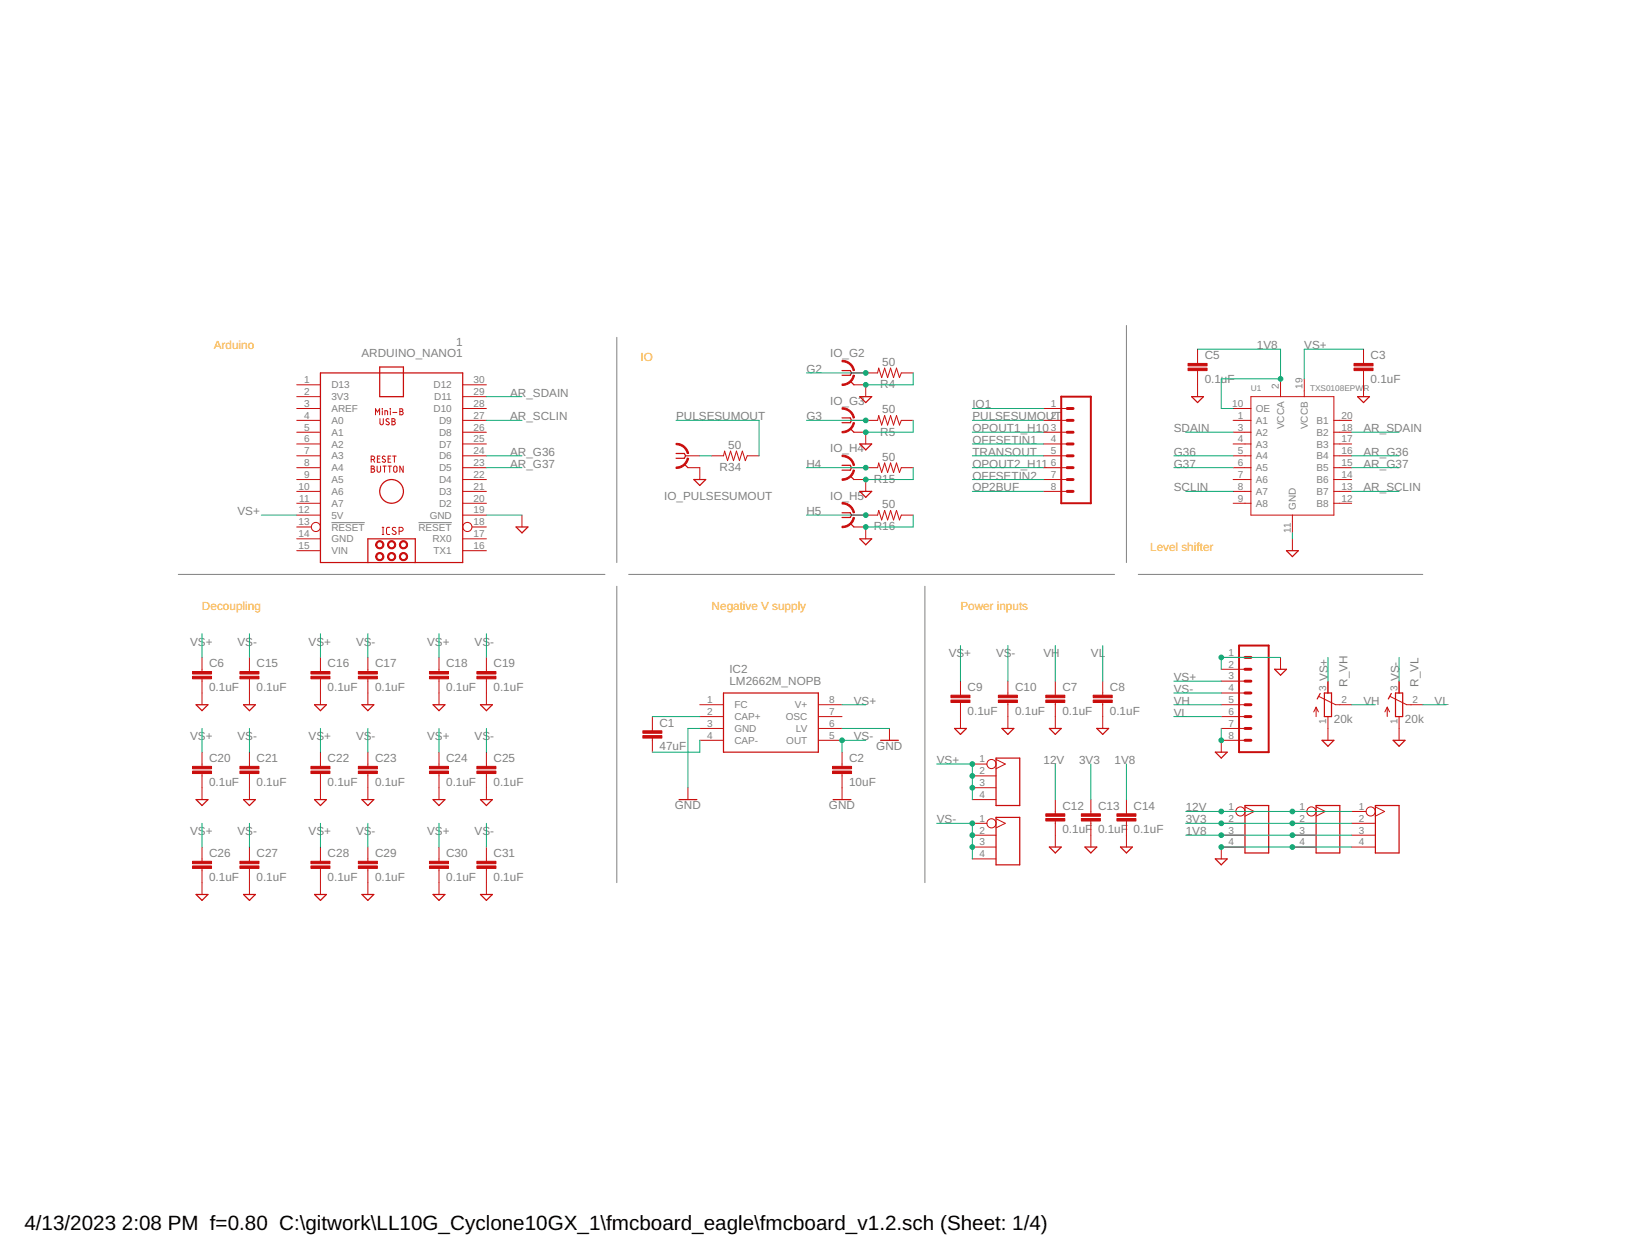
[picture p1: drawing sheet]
<svg xmlns="http://www.w3.org/2000/svg" width="279mm" height="216mm" viewBox="0 0 279 216" stroke-linecap="round" stroke-linejoin="round" font-family="sans-serif">
<path d="M105.7 57.8v38.6M193.1 55.8v40.6M30.6 98.4h73.1M56.8 89.6h5.7M71.7 89.6h5.7M107.8 98.4h83.3M195.1 98.4h48.8M105.7 100.5v50.7M158.5 100.5v50.7" fill="none" stroke="#808080" stroke-width=".17"/>
<g fill="none" stroke="#c90d0c" stroke-width=".21">
<path d="M54.9 63.9h24.4v32.5h-24.4zM65.1 62.9h4.1v5.1h-4.1zM115.9 77.7h1.4l.2 .4-.2 .4h-1.4M117.3 79.5l.6 .6M144.3 63.5h1.5l.1 .4-.1 .4h-1.5M144.3 71.6h1.5l.1 .4-.1 .4h-1.5M144.3 79.7h1.5l.1 .4-.1 .5h-1.5M145.8 65.3l.6 .6M145.8 73.4l.6 .7M147.4 68h2l-1 1zM147.4 76.1h2l-1 1zM204.3 68h2l-1 1z"/>
<path d="M232.7 68h2l-1 1zM63.1 96.4v-4.1h8.1v4.1M88.5 90.3h2l-1 1zM118.9 82.2h2.1l-1 1zM144.3 87.9h1.5l.1 .4-.1 .4h-1.5M145.8 81.6l.6 .6M145.8 89.7l.6 .6M147.4 92.3h2l-1 1zM147.4 84.2h2l-1 1zM220.5 94.4h2l-1 1zM124 118.7h16.3v10.2h-16.3zM218.5 114.7h2l-1 1z"/>
<path d="M226.3 118.8l-.5 1M227 118.7h1.2v4.1h-1.2zM238.5 118.8l-.5 1M239.2 118.7h1.2v4.1h-1.2zM33.6 137h2l-1 1zM33.6 120.8h2l-1 1zM41.7 137h2.1l-1 1zM41.7 120.8h2.1l-1 1zM53.9 137h2l-1 1zM53.9 120.8h2l-1 1zM62 137h2.1l-1 1zM62 120.8h2.1l-1 1z"/>
<path d="M74.2 137h2.1l-1.1 1zM74.2 120.8h2.1l-1.1 1zM82.4 137h2l-1 1zM82.4 120.8h2l-1 1zM116.4 137h3M142.8 137h3.1M150.9 126.9h3.1M163.6 124.8h2.1l-1.1 1zM170.7 129.9h4.1v8.1h-4.1zM171.7 124.8h2.1l-1 1zM179.9 124.8h2l-1 1zM188 124.8h2l-1 1z"/>
<path d="M208.3 128.9h2.1l-1.1 1zM213.4 138h4.1v8.2h-4.1zM225.6 138h4.1v8.2h-4.1zM226.6 126.9h2l-1 1zM235.8 138h4v8.2h-4zM238.8 126.9h2l-1 1zM33.6 153.3h2l-1 1zM41.7 153.3h2.1l-1 1zM53.9 153.3h2l-1 1zM62 153.3h2.1l-1 1zM74.2 153.3h2.1l-1.1 1zM82.4 153.3h2l-1 1z"/>
<path d="M170.7 140.1h4.1v8.1h-4.1zM179.9 145.1h2l-1 1.1zM186 145.1h2l-1 1.1zM192.1 145.1h2l-1 1.1zM208.3 147.2h2.1l-1.1 1z"/>
<circle cx="67.1" cy="84.2" r="2.03"/>
</g>
<g fill="none" stroke="#c90d0c" stroke-width=".17">
<path d="M205.3 59.8v2.5M233.7 59.8v2.5M50.9 70h4M50.9 72h4M50.9 74.1h4M50.9 76.1h4M50.9 78.1h4M50.9 68h4M50.9 65.9h4M63.6 78.7l.6-.1v-.3l-.6-.2v1.1M63.6 79.9l.5 .1v.2l-.2 .1 .3 .3-.1 .3h-.5zM64 78.7l.2 .5"/>
<path d="M64.4 71.1v-1.1l.3 .6 .4-.6v1.1M64.6 79.9l.1 .9 .2 .1 .3-.1v-.9M64.7 78.6h.3M65.1 71.7l.1 .9 .1 .2 .4-.2v-.9M65.2 78.1h-.5v1.1h.5M65.5 70h.1M65.5 70.4v.7M65.6 79.9h.6M65.9 79.9v1M66 71.1v-.7l.4 .1v.6M66 78.3l-.2-.2-.3 .3 .1 .2 .4 .2a.29 .29 0 0 1-.1 .4 .29 .29 0 0 1-.4-.1M66.5 78.6h.4"/>
<path d="M66.5 79.9h.6M66.7 71.8l-.3-.1-.2 .3 .4 .3a.29 .29 0 0 1 0 .5 .29 .29 0 0 1-.5-.2M66.8 79.9v1M66.9 70h.1M66.9 70.4v.7M67 78.1h-.5v1.1h.5M67.2 71.7l.5 .2v.2l-.2 .1 .3 .2-.2 .4h-.4zM67.2 72.2h.3M67.3 78.1h.6M67.3 70.7h.7M67.6 79.9h.2l.2 .1v.8l-.2 .1-.3-.1zM67.6 78.1v1.1"/>
<path d="M68.5 70l.5 .1v.3l-.2 .1 .3 .2-.1 .4h-.5zM68.5 70.5h.3M69.1 79.9v1l-.6-1v1M79.3 70h4.1M79.3 72h4.1M79.3 74.1h4.1M79.3 76.1h4.1M79.3 78.1h4.1M79.3 68h4.1M79.3 65.9h4.1M117.5 78.1h2.5M122 78.1h2l.2-.8 .5 1.6 .5-1.6 .5 1.6 .5-1.6 .5 1.6 .6-1.6 .5 1.6 .3-.8h2"/>
<path d="M145.9 72h4.5l.2-.8 .5 1.6 .5-1.6 .5 1.6 .6-1.6 .5 1.6 .5-1.6 .5 1.6 .3-.8h2M145.9 63.9h4.5l.2-.8 .5 1.6 .5-1.6 .5 1.6 .6-1.6 .5 1.6 .5-1.6 .5 1.6 .3-.8h2M146.4 74.1h2v2M146.4 65.9h2v2.1M178.9 70h4M178.9 72h4M178.9 74.1h4M178.9 76.1h4M178.9 78.1h4M205.3 63.5v4.5M211.4 70h3M211.4 72h3"/>
<path d="M211.4 74.1h3M211.4 76.1h3M211.4 78.1h3M214.4 68h14.2v20.3h-14.2zM219.5 64.9v3.1M223.6 64.9v3.1M228.6 72h3.1M228.6 74.1h3.1M228.6 76.1h3.1M228.6 78.1h3.1M233.7 63.5v4.5M50.9 80.1h4"/>
<path d="M50.9 82.2h4M50.9 84.2h4M50.9 86.2h4M50.9 88.3h4M50.9 94.4h4M50.9 92.3h4M50.9 90.3h2.5M63.6 80.3h.3M65.5 91.6h.3M65.5 90.4h.3M65.7 90.4v1.2M66.8 90.4h-.4l-.1 .2v.8l.1 .2h.4"/>
<path d="M67.8 90.4h-.4l-.2 .2 .6 .5a.3 .3 0 0 1 0 .4 .3 .3 0 0 1-.5 0l-.1-.1M68.4 91h.5a.33 .33 0 0 0 .2-.4 .33 .33 0 0 0-.3-.2h-.4v1.2M79.3 80.1h4.1M79.3 82.2h4.1M79.3 84.2h4.1M79.3 86.2h4.1M79.3 88.3h4.1M79.3 94.4h4.1M79.3 92.3h4.1M80.9 90.3h2.5M89.5 88.3v2M117.9 80.1h2.1v2.1"/>
<path d="M145.9 80.1h4.5l.2-.8 .5 1.7 .5-1.7 .5 1.7 .6-1.7 .5 1.7 .5-1.7 .5 1.7 .3-.9h2M145.9 88.3h4.5l.2-.8 .5 1.6 .5-1.6 .5 1.6 .6-1.6 .5 1.6 .5-1.6 .5 1.6 .3-.8h2M146.4 82.2h2v2M146.4 90.3h2v2M178.9 80.1h4M178.9 82.2h4M178.9 84.2h4M211.4 80.1h3M211.4 82.2h3M211.4 84.2h3M211.4 86.2h3M221.5 88.3v3"/>
<path d="M221.5 92.3v2.1M228.6 80.1h3.1M228.6 82.2h3.1M228.6 84.2h3.1M228.6 86.2h3.1M34.6 112.6v2.5M34.6 116.3v4.5M42.8 112.6v2.5M42.8 116.3v4.5M54.9 112.6v2.5M54.9 116.3v4.5M63.1 112.6v2.5"/>
<path d="M63.1 116.3v4.5M75.2 112.6v2.5M75.2 116.3v4.5M83.4 112.6v2.5M83.4 116.3v4.5M164.6 116.7v2.4M172.8 116.7v2.4M180.9 116.7v2.4M189 116.7v2.4M209.3 112.6h4.1M209.3 114.7h4.1M209.3 116.7h4.1"/>
<path d="M209.3 118.7h4.1M219.5 112.6v2.1M226.1 119.4l2.8 1.4h2.8M227.6 116.7v2M238.3 119.4l2.8 1.4h2.8M239.8 116.7v2M34.6 128.9v2.4M34.6 132.5v4.5M42.8 128.9v2.4M42.8 132.5v4.5M54.9 128.9v2.4M54.9 132.5v4.5"/>
<path d="M63.1 128.9v2.4M63.1 132.5v4.5M75.2 128.9v2.4M75.2 132.5v4.5M83.4 128.9v2.4M83.4 132.5v4.5M111.8 122.8v2.4M111.8 126.4v2.5M117.9 135v2M120 120.8h4M120 122.8h4M120 124.8h4"/>
<path d="M120 126.9h4M140.3 120.8h4M140.3 122.8h4M140.3 124.8h4M140.3 126.9h4M144.3 128.9v2.4M144.3 132.5v4.5M152.5 124.8v2.1M164.6 120.4v4.4M166.7 130.9h2.5M166.7 132.9h4M166.7 135h4"/>
<path d="M166.7 137h4M170.7 130.1l1.6 .8-1.6 .8M172.8 120.4v4.4M180.9 120.4v4.4M180.9 137v2.4M187 137v2.4M189 120.4v4.4M193.1 137v2.4M209.3 139h2.5M209.3 120.8h4.1M209.3 122.8h4.1M209.3 124.8h4.1"/>
<path d="M213.4 126.9h-4.1v2M213.4 138.3l1.6 .7-1.6 .8M221.5 139h2.5M225.6 138.3l1.6 .7-1.6 .8M225.6 121.2v1.6M225.6 121.2l-.4 .8M225.6 121.2l.4 .8M227.6 122.8v4.1M231.7 139h2.5M235.8 138.3l1.5 .7-1.5 .8M237.8 121.2v1.6M237.8 121.2l-.4 .8"/>
<path d="M237.8 121.2l.4 .8M239.8 122.8v4.1M34.6 145.1v2.5M34.6 148.8v4.5M42.8 145.1v2.5M42.8 148.8v4.5M54.9 145.1v2.5M54.9 148.8v4.5M63.1 145.1v2.5M63.1 148.8v4.5M75.2 145.1v2.5M75.2 148.8v4.5"/>
<path d="M83.4 145.1v2.5M83.4 148.8v4.5M166.7 141.1h2.5M166.7 143.1h4M166.7 145.1h4M166.7 147.2h4M170.7 140.3l1.6 .8-1.6 .8M180.9 140.7v4.4M187 140.7v4.4M193.1 140.7v4.4M209.3 141.1h4.1M209.3 143.1h4.1"/>
<path d="M213.4 145.1h-4.1v2.1M221.5 141.1h4.1M221.5 143.1h4.1M221.5 145.1h4.1M231.7 141.1h4.1M231.7 143.1h4.1M231.7 145.1h4.1"/>
<circle cx="54.1" cy="90.3" r=".78"/>
<circle cx="80.1" cy="90.3" r=".78"/>
<circle cx="169.9" cy="130.9" r=".78"/>
<circle cx="212.6" cy="139" r=".78"/>
<circle cx="224.8" cy="139" r=".78"/>
<circle cx="234.9" cy="139" r=".78"/>
<circle cx="169.9" cy="141.1" r=".78"/>
</g>
<path d="M181.9 68h5.1v18.2h-5.1zM212.4 110.6h5.1v18.3h-5.1z" fill="none" stroke="#c90d0c" stroke-width=".34"/>
<g fill="none" stroke="#c90d0c" stroke-width=".51">
<path d="M182.9 74.1h1M182.9 72h1M182.9 70h1M182.9 78.1h1M182.9 76.1h1M182.9 80.1h1M182.9 82.2h1M182.9 84.2h1M213.4 116.7h1M213.4 114.7h1M213.4 112.6h1M213.4 118.7h1"/>
<path d="M213.4 120.8h1M213.4 122.8h1M213.4 124.8h1M213.4 126.9h1"/>
</g>
<g fill="#c90d0c" stroke="#c90d0c" stroke-width=".17">
<path d="M110.2 126h3.3v.5h-3.3z"/>
<path d="M110.2 125.2h3.3v.4h-3.3z"/>
<path d="M142.7 132.1h3.3v.4h-3.3z"/>
<path d="M142.7 131.3h3.3v.4h-3.3z"/>
<path d="M232.1 63.1h3.3v.4h-3.3z"/>
<path d="M232.1 62.3h3.3v.4h-3.3z"/>
<path d="M203.6 63.1h3.3v.4h-3.3z"/>
<path d="M203.6 62.3h3.3v.4h-3.3z"/>
<path d="M179.3 120h3.2v.4h-3.2z"/>
<path d="M179.3 119.1h3.2v.4h-3.2z"/>
<path d="M187.4 120h3.2v.4h-3.2z"/>
<path d="M187.4 119.1h3.2v.4h-3.2z"/>
<path d="M163 120h3.3v.4h-3.3z"/>
<path d="M163 119.1h3.3v.4h-3.3z"/>
<path d="M171.1 120h3.3v.4h-3.3z"/>
<path d="M171.1 119.1h3.3v.4h-3.3z"/>
<path d="M179.3 140.3h3.2v.4h-3.2z"/>
<path d="M179.3 139.4h3.2v.5h-3.2z"/>
<path d="M185.4 140.3h3.2v.4h-3.2z"/>
<path d="M185.4 139.4h3.2v.5h-3.2z"/>
<path d="M191.5 140.3h3.2v.4h-3.2z"/>
<path d="M191.5 139.4h3.2v.5h-3.2z"/>
<path d="M33 115.9h3.3v.4h-3.3z"/>
<path d="M33 115.1h3.3v.4h-3.3z"/>
<path d="M41.1 115.9h3.3v.4h-3.3z"/>
<path d="M41.1 115.1h3.3v.4h-3.3z"/>
<path d="M53.3 115.9h3.3v.4h-3.3z"/>
<path d="M53.3 115.1h3.3v.4h-3.3z"/>
<path d="M61.4 115.9h3.3v.4h-3.3z"/>
<path d="M61.4 115.1h3.3v.4h-3.3z"/>
<path d="M73.6 115.9h3.3v.4h-3.3z"/>
<path d="M73.6 115.1h3.3v.4h-3.3z"/>
<path d="M81.7 115.9h3.3v.4h-3.3z"/>
<path d="M81.7 115.1h3.3v.4h-3.3z"/>
<path d="M33 132.1h3.3v.4h-3.3z"/>
<path d="M33 131.3h3.3v.4h-3.3z"/>
<path d="M41.1 132.1h3.3v.4h-3.3z"/>
<path d="M41.1 131.3h3.3v.4h-3.3z"/>
<path d="M53.3 132.1h3.3v.4h-3.3z"/>
<path d="M53.3 131.3h3.3v.4h-3.3z"/>
<path d="M61.4 132.1h3.3v.4h-3.3z"/>
<path d="M61.4 131.3h3.3v.4h-3.3z"/>
<path d="M73.6 132.1h3.3v.4h-3.3z"/>
<path d="M73.6 131.3h3.3v.4h-3.3z"/>
<path d="M81.7 132.1h3.3v.4h-3.3z"/>
<path d="M81.7 131.3h3.3v.4h-3.3z"/>
<path d="M33 148.4h3.3v.4h-3.3z"/>
<path d="M33 147.6h3.3v.4h-3.3z"/>
<path d="M41.1 148.4h3.3v.4h-3.3z"/>
<path d="M41.1 147.6h3.3v.4h-3.3z"/>
<path d="M53.3 148.4h3.3v.4h-3.3z"/>
<path d="M53.3 147.6h3.3v.4h-3.3z"/>
<path d="M61.4 148.4h3.3v.4h-3.3z"/>
<path d="M61.4 147.6h3.3v.4h-3.3z"/>
<path d="M73.6 148.4h3.3v.4h-3.3z"/>
<path d="M73.6 147.6h3.3v.4h-3.3z"/>
<path d="M81.7 148.4h3.3v.4h-3.3z"/>
<path d="M81.7 147.6h3.3v.4h-3.3z"/>
</g>
<g fill="#c90d0c" stroke="#c90d0c" stroke-width=".17">
<path d="M68.6 92.9a.71 .71 0 0 1 1.2 .1 .71 .71 0 0 1-.4 1 .71 .71 0 0 1-.9-.7h.1a.51 .51 0 0 1 .7-.5 .51 .51 0 0 1 .2 .9 .51 .51 0 0 1-.8-.2l-.1-.2h-.1z" fill-rule="evenodd"/>
<path d="M66.6 94.9a.71 .71 0 0 1 1.1 .1 .71 .71 0 0 1-.4 1.1 .71 .71 0 0 1-.9-.7h.2a.51 .51 0 0 1 .7-.5 .51 .51 0 0 1 .2 .8 .51 .51 0 0 1-.8-.2l-.1-.1h-.2z" fill-rule="evenodd"/>
<path d="M64.6 94.9a.71 .71 0 0 1 1.1 .1 .71 .71 0 0 1-.4 1.1 .71 .71 0 0 1-.9-.7h.2a.51 .51 0 0 1 .7-.5 .51 .51 0 0 1 .2 .8 .51 .51 0 0 1-.9-.2v-.1h-.2z" fill-rule="evenodd"/>
<path d="M68.6 94.9a.71 .71 0 0 1 1.2 .1 .71 .71 0 0 1-.4 1.1 .71 .71 0 0 1-.9-.7h.1a.51 .51 0 0 1 .7-.5 .51 .51 0 0 1 .2 .8 .51 .51 0 0 1-.8-.2l-.1-.1h-.1z" fill-rule="evenodd"/>
<path d="M64.6 92.9a.71 .71 0 0 1 1.1 .1 .71 .71 0 0 1-.4 1 .71 .71 0 0 1-.9-.7h.2a.51 .51 0 0 1 .7-.5 .51 .51 0 0 1 .2 .9 .51 .51 0 0 1-.9-.2v-.2h-.2z" fill-rule="evenodd"/>
<path d="M66.6 92.9a.71 .71 0 0 1 1.1 .1 .71 .71 0 0 1-.4 1 .71 .71 0 0 1-.9-.7h.2a.51 .51 0 0 1 .7-.5 .51 .51 0 0 1 .2 .9 .51 .51 0 0 1-.8-.2l-.1-.2h-.2z" fill-rule="evenodd"/>
<path d="M144.3 61.7a2.14 2.14 0 0 1 2.2 1.8h-.3a1.86 1.86 0 0 0-1.9-1.5z" fill-rule="evenodd"/>
<path d="M144.3 65.8a1.93 1.93 0 0 0 1.9-1.5h.3a2.08 2.08 0 0 1-2.2 1.7z" fill-rule="evenodd"/>
<path d="M144.3 69.9a2.14 2.14 0 0 1 2.2 1.7h-.3a1.9 1.9 0 0 0-1.9-1.5z" fill-rule="evenodd"/>
<path d="M144.3 73.9a1.93 1.93 0 0 0 1.9-1.5l.3 .1a2.13 2.13 0 0 1-2.2 1.7z" fill-rule="evenodd"/>
<path d="M144.3 78a2.08 2.08 0 0 1 2.2 1.7l-.3 .1a1.91 1.91 0 0 0-1.9-1.6z" fill-rule="evenodd"/>
<path d="M144.3 82.1a1.92 1.92 0 0 0 1.9-1.6l.3 .1a2.13 2.13 0 0 1-2.2 1.7z" fill-rule="evenodd"/>
<path d="M144.3 86.1a2.08 2.08 0 0 1 2.2 1.7l-.3 .1a1.91 1.91 0 0 0-1.9-1.5z" fill-rule="evenodd"/>
<path d="M144.3 90.2a1.87 1.87 0 0 0 1.9-1.6l.3 .1a2.13 2.13 0 0 1-2.2 1.7z" fill-rule="evenodd"/>
<path d="M115.9 76a2.12 2.12 0 0 1 2.1 1.7h-.2a1.91 1.91 0 0 0-1.9-1.5z" fill-rule="evenodd"/>
<path d="M115.9 80a1.92 1.92 0 0 0 1.9-1.5h.2a2.18 2.18 0 0 1-2.1 1.8z" fill-rule="evenodd"/>
</g>
<g fill="none" stroke="#0dab76" stroke-width=".17">
<path d="M205.3 59.8h14.2v5.1h-10.2v5.1h2.1M233.7 59.8h-10.1v5.1M83.4 78.1h6.1M83.4 68h6.1M83.4 72h6.1M115.9 72h14.2v6.1M120 78.1h2M138.2 72h10.2M138.2 63.9h10.2M156.5 63.9v2h-8.1M156.5 72v2.1h-8.1M166.7 74.1h12.2"/>
<path d="M166.7 70h12.2M166.7 78.1h12.2M166.7 76.1h12.2M166.7 72h12.2M201.2 78.1h10.2M203.2 74.1h8.2M231.7 74.1h8.1M231.7 78.1h8.1M44.8 88.3h6.1M83.4 88.3h6.1M83.4 80.1h6.1M138.2 88.3h10.2"/>
<path d="M138.2 80.1h10.2M156.5 80.1v2.1h-8.1M156.5 88.3v2h-8.1M166.7 82.2h12.2M166.7 84.2h12.2M166.7 80.1h12.2M201.2 80.1h10.2M203.2 84.2h8.2M221.5 91.3v1M231.7 84.2h8.1M231.7 80.1h8.1M34.6 108.6v4"/>
<path d="M42.8 108.6v4M54.9 108.6v4M63.1 108.6v4M75.2 108.6v4M83.4 108.6v4M164.6 110.6v6.1M172.8 110.6v6.1M180.9 110.6v6.1M189 110.6v6.1M201.2 116.7h8.1M201.2 118.7h8.1M219.5 112.6h-10.2v2.1"/>
<path d="M227.6 112.6v4.1M239.8 112.6v4.1M34.6 124.8v4.1M42.8 124.8v4.1M54.9 124.8v4.1M63.1 124.8v4.1M75.2 124.8v4.1M83.4 124.8v4.1M111.8 122.8h8.2M120 124.8h-2.1v10.2M120 126.9v2h-8.2M144.3 124.8h8.2"/>
<path d="M144.3 120.8h4.1M148.4 126.9h-4.1v2M160.6 130.9h6.1v6.1M180.9 130.9v6.1M187 130.9v6.1M193.1 130.9v6.1M201.2 120.8h8.1M201.2 122.8h8.1M203.2 139h28.5M209.3 124.8v2.1M231.7 120.8h4.1M243.9 120.8h4"/>
<path d="M34.6 141.1v4M42.8 141.1v4M54.9 141.1v4M63.1 141.1v4M75.2 141.1v4M83.4 141.1v4M160.6 141.1h6.1v6.1M203.2 143.1h28.5M203.2 141.1h28.5M209.3 145.1h22.4"/>
</g>
<g fill="#0dab76" stroke="#0dab76" stroke-width=".17">
<circle cx="209.3" cy="145.1" r=".4"/>
<circle cx="221.5" cy="145.1" r=".4"/>
<circle cx="148.4" cy="90.3" r=".4"/>
<circle cx="148.4" cy="82.2" r=".4"/>
<circle cx="148.4" cy="74.1" r=".4"/>
<circle cx="148.4" cy="65.9" r=".4"/>
<circle cx="209.3" cy="126.9" r=".4"/>
<circle cx="209.3" cy="112.6" r=".4"/>
<circle cx="221.5" cy="143.1" r=".4"/>
<circle cx="209.3" cy="143.1" r=".4"/>
<circle cx="219.5" cy="64.9" r=".4"/>
<circle cx="221.5" cy="141.1" r=".4"/>
<circle cx="209.3" cy="141.1" r=".4"/>
<circle cx="221.5" cy="139" r=".4"/>
<circle cx="209.3" cy="139" r=".4"/>
<circle cx="166.7" cy="130.9" r=".4"/>
<circle cx="166.7" cy="132.9" r=".4"/>
<circle cx="166.7" cy="135" r=".4"/>
<circle cx="144.3" cy="126.9" r=".4"/>
<circle cx="166.7" cy="141.1" r=".4"/>
<circle cx="166.7" cy="143.1" r=".4"/>
<circle cx="166.7" cy="145.1" r=".4"/>
<circle cx="148.4" cy="88.3" r=".4"/>
<circle cx="148.4" cy="80.1" r=".4"/>
<circle cx="148.4" cy="63.9" r=".4"/>
<circle cx="148.4" cy="72" r=".4"/>
</g>
<g font-size="3.5">
<text x="4.2" y="210.7">4/13/2023</text>
<text x="20.9" y="210.7">2:08 PM f=0.80 C:\gitwork\LL10G_Cyclone10GX_1\fmcboard_eagle\fmcboard_v1.2.sch (Sheet: 1/4)</text>
</g>
<g font-size="2" fill="#ffba08">
<text x="36.7" y="59.8">Arduino</text>
<text x="109.8" y="61.9">IO</text>
<text x="197.1" y="94.4">Level shifter</text>
<text x="34.6" y="104.5">Decoupling</text>
<text x="122" y="104.5">Negative V supply</text>
<text x="164.6" y="104.5">Power inputs</text>
</g>
<g font-size="2" fill="#808080">
<text x="78.2" y="59.2">1</text>
<text x="215.4" y="59.8">1V8</text>
<text x="223.6" y="59.8">VS+</text>
<text x="62" y="61.3">ARDUINO_NANO1</text>
<text x="138.2" y="63.9">G2</text>
<text x="142.3" y="61.3">IO_G2</text>
<text x="151.2" y="62.7">50</text>
<text x="206.5" y="65.6">0.1uF</text>
<text x="206.5" y="61.6">C5</text>
<text x="234.9" y="65.6">0.1uF</text>
<text x="234.9" y="61.6">C3</text>
<text x="87.4" y="68">AR_SDAIN</text>
<text x="142.3" y="69.4">IO_G3</text>
<text x="150.9" y="66.5">R4</text>
<text x="151.2" y="70.8">50</text>
<text x="166.7" y="70">IO1</text>
<text x="87.4" y="72">AR_SCLIN</text>
<text x="115.9" y="72">PULSESUMOUT</text>
<text x="124.8" y="76.9">50</text>
<text x="138.2" y="72">G3</text>
<text x="142.3" y="77.5">IO_H4</text>
<text x="150.9" y="74.6">R5</text>
<text x="166.7" y="76.1">OFFSETIN1</text>
<text x="166.7" y="74.1">OPOUT1_H10</text>
<text x="166.7" y="72">PULSESUMOUT</text>
<text x="201.2" y="74.1">SDAIN</text>
<text x="233.7" y="74.1">AR_SDAIN</text>
<text x="87.4" y="78.1">AR_G36</text>
<text x="87.4" y="80.1">AR_G37</text>
<text x="123.4" y="80.7">R34</text>
<text x="138.2" y="80.1">H4</text>
<text x="149.8" y="82.8">R15</text>
<text x="151.2" y="78.9">50</text>
<text x="166.7" y="78.1">TRANSOUT</text>
<text x="166.7" y="82.2">OFFSETIN2</text>
<text x="166.7" y="80.1">OPOUT2_H11</text>
<text x="201.2" y="78.1">G36</text>
<text x="201.2" y="80.1">G37</text>
<text x="233.7" y="78.1">AR_G36</text>
<text x="233.7" y="80.1">AR_G37</text>
<text x="40.7" y="88.3">VS+</text>
<text x="113.9" y="85.6">IO_PULSESUMOUT</text>
<text x="138.2" y="88.3">H5</text>
<text x="142.3" y="85.6">IO_H5</text>
<text x="151.2" y="87">50</text>
<text x="166.7" y="84.2">OP2BUF</text>
<text x="201.2" y="84.2">SCLIN</text>
<text x="233.7" y="84.2">AR_SCLIN</text>
<text x="149.8" y="90.9">R16</text>
<text x="32.6" y="110.6">VS+</text>
<text x="40.7" y="110.6">VS-</text>
<text x="52.9" y="110.6">VS+</text>
<text x="61" y="110.6">VS-</text>
<text x="73.2" y="110.6">VS+</text>
<text x="81.3" y="110.6">VS-</text>
<text x="162.6" y="112.6">VS+</text>
<text x="170.7" y="112.6">VS-</text>
<text x="178.9" y="112.6">VH</text>
<text x="187" y="112.6">VL</text>
<text x="35.8" y="118.4">0.1uF</text>
<text x="35.8" y="114.4">C6</text>
<text x="44" y="118.4">0.1uF</text>
<text x="44" y="114.4">C15</text>
<text x="56.2" y="118.4">0.1uF</text>
<text x="56.2" y="114.4">C16</text>
<text x="64.3" y="118.4">0.1uF</text>
<text x="64.3" y="114.4">C17</text>
<text x="76.5" y="118.4">0.1uF</text>
<text x="76.5" y="114.4">C18</text>
<text x="84.6" y="118.4">0.1uF</text>
<text x="84.6" y="114.4">C19</text>
<text x="125" y="117.4">LM2662M_NOPB</text>
<text x="125" y="115.4">IC2</text>
<text x="165.9" y="118.4">C9</text>
<text x="174" y="118.4">C10</text>
<text x="182.1" y="118.4">C7</text>
<text x="190.2" y="118.4">C8</text>
<text x="201.2" y="116.7">VS+</text>
<text x="201.2" y="118.7">VS-</text>
<text x="227.6" y="116.7" transform="rotate(-90 227.6 116.7)">VS+</text>
<text x="231" y="117.7" transform="rotate(-90 231 117.7)">R_VH</text>
<text x="239.8" y="116.7" transform="rotate(-90 239.8 116.7)">VS-</text>
<text x="243.2" y="117.7" transform="rotate(-90 243.2 117.7)">R_VL</text>
<text x="113" y="124.5">C1</text>
<text x="146.4" y="120.8">VS+</text>
<text x="165.9" y="122.5">0.1uF</text>
<text x="174" y="122.5">0.1uF</text>
<text x="182.1" y="122.5">0.1uF</text>
<text x="190.2" y="122.5">0.1uF</text>
<text x="201.2" y="122.8">VL</text>
<text x="201.2" y="120.8">VH</text>
<text x="228.6" y="123.8">20k</text>
<text x="233.7" y="120.8">VH</text>
<text x="240.8" y="123.8">20k</text>
<text x="245.9" y="120.8">VL</text>
<text x="32.6" y="126.9">VS+</text>
<text x="35.8" y="130.6">C20</text>
<text x="40.7" y="126.9">VS-</text>
<text x="44" y="130.6">C21</text>
<text x="52.9" y="126.9">VS+</text>
<text x="56.2" y="130.6">C22</text>
<text x="61" y="126.9">VS-</text>
<text x="64.3" y="130.6">C23</text>
<text x="73.2" y="126.9">VS+</text>
<text x="76.5" y="130.6">C24</text>
<text x="81.3" y="126.9">VS-</text>
<text x="84.6" y="130.6">C25</text>
<text x="113" y="128.6">47uF</text>
<text x="145.5" y="130.6">C2</text>
<text x="146.4" y="126.9">VS-</text>
<text x="150.2" y="128.5">GND</text>
<text x="160.6" y="130.9">VS+</text>
<text x="178.9" y="130.9">12</text>
<text x="181.1" y="130.9">V</text>
<text x="185" y="130.9">3V</text>
<text x="187.4" y="130.9">3</text>
<text x="191.1" y="130.9">1V</text>
<text x="193.5" y="130.9">8</text>
<text x="35.8" y="134.7">0.1uF</text>
<text x="44" y="134.7">0.1uF</text>
<text x="56.2" y="134.7">0.1uF</text>
<text x="64.3" y="134.7">0.1uF</text>
<text x="76.5" y="134.7">0.1uF</text>
<text x="84.6" y="134.7">0.1uF</text>
<text x="145.5" y="134.7">10uF</text>
<text x="32.6" y="143.1">VS+</text>
<text x="40.7" y="143.1">VS-</text>
<text x="52.9" y="143.1">VS+</text>
<text x="61" y="143.1">VS-</text>
<text x="73.2" y="143.1">VS+</text>
<text x="81.3" y="143.1">VS-</text>
<text x="115.7" y="138.6">GND</text>
<text x="142.1" y="138.6">GND</text>
<text x="160.6" y="141.1">VS-</text>
<text x="182.1" y="142.8">0.1uF</text>
<text x="182.1" y="138.7">C12</text>
<text x="188.2" y="142.8">0.1uF</text>
<text x="188.2" y="138.7">C13</text>
<text x="194.3" y="142.8">0.1uF</text>
<text x="194.3" y="138.7">C14</text>
<text x="203.2" y="143.1">1V8</text>
<text x="203.2" y="141.1">3V3</text>
<text x="203.2" y="139">12V</text>
<text x="35.8" y="146.9">C26</text>
<text x="44" y="146.9">C27</text>
<text x="56.2" y="146.9">C28</text>
<text x="64.3" y="146.9">C29</text>
<text x="76.5" y="146.9">C30</text>
<text x="84.6" y="146.9">C31</text>
<text x="35.8" y="150.9">0.1uF</text>
<text x="44" y="150.9">0.1uF</text>
<text x="56.2" y="150.9">0.1uF</text>
<text x="64.3" y="150.9">0.1uF</text>
<text x="76.5" y="150.9">0.1uF</text>
<text x="84.6" y="150.9">0.1uF</text>
</g>
<g font-size="1.7" fill="#808080">
<text x="52.1" y="65.6">1</text>
<text x="81.2" y="65.6">30</text>
<text x="52.1" y="67.7">2</text>
<text x="52.1" y="69.7">3</text>
<text x="52.1" y="71.7">4</text>
<text x="56.8" y="66.5">D13</text>
<text x="56.8" y="68.6">3V3</text>
<text x="56.8" y="70.6">AREF</text>
<text x="74.3" y="70.6">D10</text>
<text x="74.3" y="66.5">D12</text>
<text x="74.4" y="68.6">D11</text>
<text x="81.2" y="71.7">27</text>
<text x="81.2" y="69.7">28</text>
<text x="81.2" y="67.7">29</text>
<text x="180.1" y="69.7">1</text>
<text x="180.1" y="71.7">2</text>
<text x="211.2" y="69.7">10</text>
<text x="212.2" y="71.7">1</text>
<text x="215.3" y="70.6">OE</text>
<text x="219.2" y="66.7" transform="rotate(-90 219.2 66.7)">2</text>
<text x="223.3" y="66.7" transform="rotate(-90 223.3 66.7)">19</text>
<text x="229.9" y="71.7">20</text>
<text x="52.1" y="73.8">5</text>
<text x="52.1" y="75.8">6</text>
<text x="52.1" y="77.8">7</text>
<text x="56.8" y="72.6">A0</text>
<text x="56.8" y="74.7">A1</text>
<text x="56.8" y="76.7">A2</text>
<text x="75.3" y="76.7">D7</text>
<text x="75.3" y="74.7">D8</text>
<text x="75.3" y="72.6">D9</text>
<text x="81.2" y="77.8">24</text>
<text x="81.2" y="75.8">25</text>
<text x="81.2" y="73.8">26</text>
<text x="180.1" y="73.8">3</text>
<text x="180.1" y="75.8">4</text>
<text x="180.1" y="77.8">5</text>
<text x="212.2" y="73.8">3</text>
<text x="212.2" y="75.8">4</text>
<text x="212.2" y="77.8">5</text>
<text x="215.3" y="72.6">A1</text>
<text x="215.3" y="74.7">A2</text>
<text x="215.3" y="76.7">A3</text>
<text x="220.1" y="73.6" transform="rotate(-90 220.1 73.6)">VCCA</text>
<text x="224.2" y="73.6" transform="rotate(-90 224.2 73.6)">VCCB</text>
<text x="225.7" y="76.7">B3</text>
<text x="225.7" y="74.7">B2</text>
<text x="225.7" y="72.6">B1</text>
<text x="229.9" y="77.8">16</text>
<text x="229.9" y="75.8">17</text>
<text x="229.9" y="73.8">18</text>
<text x="51.2" y="83.9">10</text>
<text x="52.1" y="79.9">8</text>
<text x="52.1" y="81.9">9</text>
<text x="56.8" y="78.7">A3</text>
<text x="56.8" y="80.8">A4</text>
<text x="56.8" y="82.8">A5</text>
<text x="75.3" y="82.8">D4</text>
<text x="75.3" y="80.8">D5</text>
<text x="75.3" y="78.7">D6</text>
<text x="81.2" y="83.9">21</text>
<text x="81.2" y="81.9">22</text>
<text x="81.2" y="79.9">23</text>
<text x="180.1" y="79.9">6</text>
<text x="180.1" y="81.9">7</text>
<text x="180.1" y="83.9">8</text>
<text x="212.2" y="79.9">6</text>
<text x="212.2" y="81.9">7</text>
<text x="212.2" y="83.9">8</text>
<text x="215.3" y="78.7">A4</text>
<text x="215.3" y="80.8">A5</text>
<text x="215.3" y="82.8">A6</text>
<text x="225.7" y="82.8">B6</text>
<text x="225.7" y="80.8">B5</text>
<text x="225.7" y="78.7">B4</text>
<text x="229.9" y="83.9">13</text>
<text x="229.9" y="81.9">14</text>
<text x="229.9" y="79.9">15</text>
<text x="51.2" y="88">12</text>
<text x="51.3" y="86">11</text>
<text x="56.8" y="84.8">A6</text>
<text x="56.8" y="86.8">A7</text>
<text x="56.8" y="88.9">5V</text>
<text x="73.7" y="88.9">GND</text>
<text x="75.3" y="86.9">D2</text>
<text x="75.3" y="84.8">D3</text>
<text x="81.2" y="88">19</text>
<text x="81.2" y="86">20</text>
<text x="212.2" y="86">9</text>
<text x="215.3" y="84.8">A7</text>
<text x="215.3" y="86.8">A8</text>
<text x="222.1" y="87.4" transform="rotate(-90 222.1 87.4)">GND</text>
<text x="225.7" y="86.9">B8</text>
<text x="225.7" y="84.8">B7</text>
<text x="229.9" y="86">12</text>
<text x="51.2" y="90">13</text>
<text x="51.2" y="92">14</text>
<text x="51.2" y="94.1">15</text>
<text x="56.8" y="90.9">RESET</text>
<text x="56.8" y="92.9">GND</text>
<text x="56.8" y="95">VIN</text>
<text x="71.7" y="90.9">RESET</text>
<text x="74.1" y="92.9">RX0</text>
<text x="74.3" y="95">TX1</text>
<text x="81.2" y="94.1">16</text>
<text x="81.2" y="92">17</text>
<text x="81.2" y="90">18</text>
<text x="221.2" y="91.3" transform="rotate(-90 221.2 91.3)">11</text>
<text x="210.6" y="112.4">1</text>
<text x="210.6" y="114.4">2</text>
<text x="210.6" y="116.4">3</text>
<text x="210.6" y="118.5">4</text>
<text x="227.3" y="118.5" transform="rotate(-90 227.3 118.5)">3</text>
<text x="239.5" y="118.5" transform="rotate(-90 239.5 118.5)">3</text>
<text x="121.2" y="120.5">1</text>
<text x="121.2" y="122.5">2</text>
<text x="121.2" y="124.5">3</text>
<text x="125.9" y="121.4">FC</text>
<text x="125.9" y="123.4">CAP+</text>
<text x="125.9" y="125.4">GND</text>
<text x="134.7" y="123.4">OSC</text>
<text x="136.3" y="121.4">V+</text>
<text x="136.4" y="125.4">LV</text>
<text x="142.1" y="120.5">8</text>
<text x="142.1" y="122.5">7</text>
<text x="142.1" y="124.5">6</text>
<text x="210.6" y="120.5">5</text>
<text x="210.6" y="122.5">6</text>
<text x="210.6" y="124.5">7</text>
<text x="227.3" y="124" transform="rotate(-90 227.3 124)">1</text>
<text x="229.9" y="120.5">2</text>
<text x="239.5" y="124" transform="rotate(-90 239.5 124)">1</text>
<text x="242.1" y="120.5">2</text>
<text x="121.2" y="126.6">4</text>
<text x="125.9" y="127.5">CAP-</text>
<text x="134.8" y="127.5">OUT</text>
<text x="142.1" y="126.6">5</text>
<text x="167.9" y="130.6">1</text>
<text x="210.6" y="126.6">8</text>
<text x="167.9" y="132.7">2</text>
<text x="167.9" y="134.7">3</text>
<text x="167.9" y="136.7">4</text>
<text x="167.9" y="140.8">1</text>
<text x="167.9" y="142.8">2</text>
<text x="210.6" y="138.8">1</text>
<text x="210.6" y="140.8">2</text>
<text x="210.6" y="142.8">3</text>
<text x="222.8" y="138.8">1</text>
<text x="222.8" y="140.8">2</text>
<text x="222.8" y="142.8">3</text>
<text x="232.9" y="138.8">1</text>
<text x="232.9" y="140.8">2</text>
<text x="232.9" y="142.8">3</text>
<text x="167.9" y="144.9">3</text>
<text x="167.9" y="146.9">4</text>
<text x="210.6" y="144.9">4</text>
<text x="222.8" y="144.9">4</text>
<text x="232.9" y="144.9">4</text>
</g>
<g font-size="1.4" fill="#808080">
<text x="214.4" y="66.9">U1</text>
<text x="224.6" y="66.9">TXS0108EPW</text>
<text x="233.7" y="66.9">R</text>
</g>
</svg>
